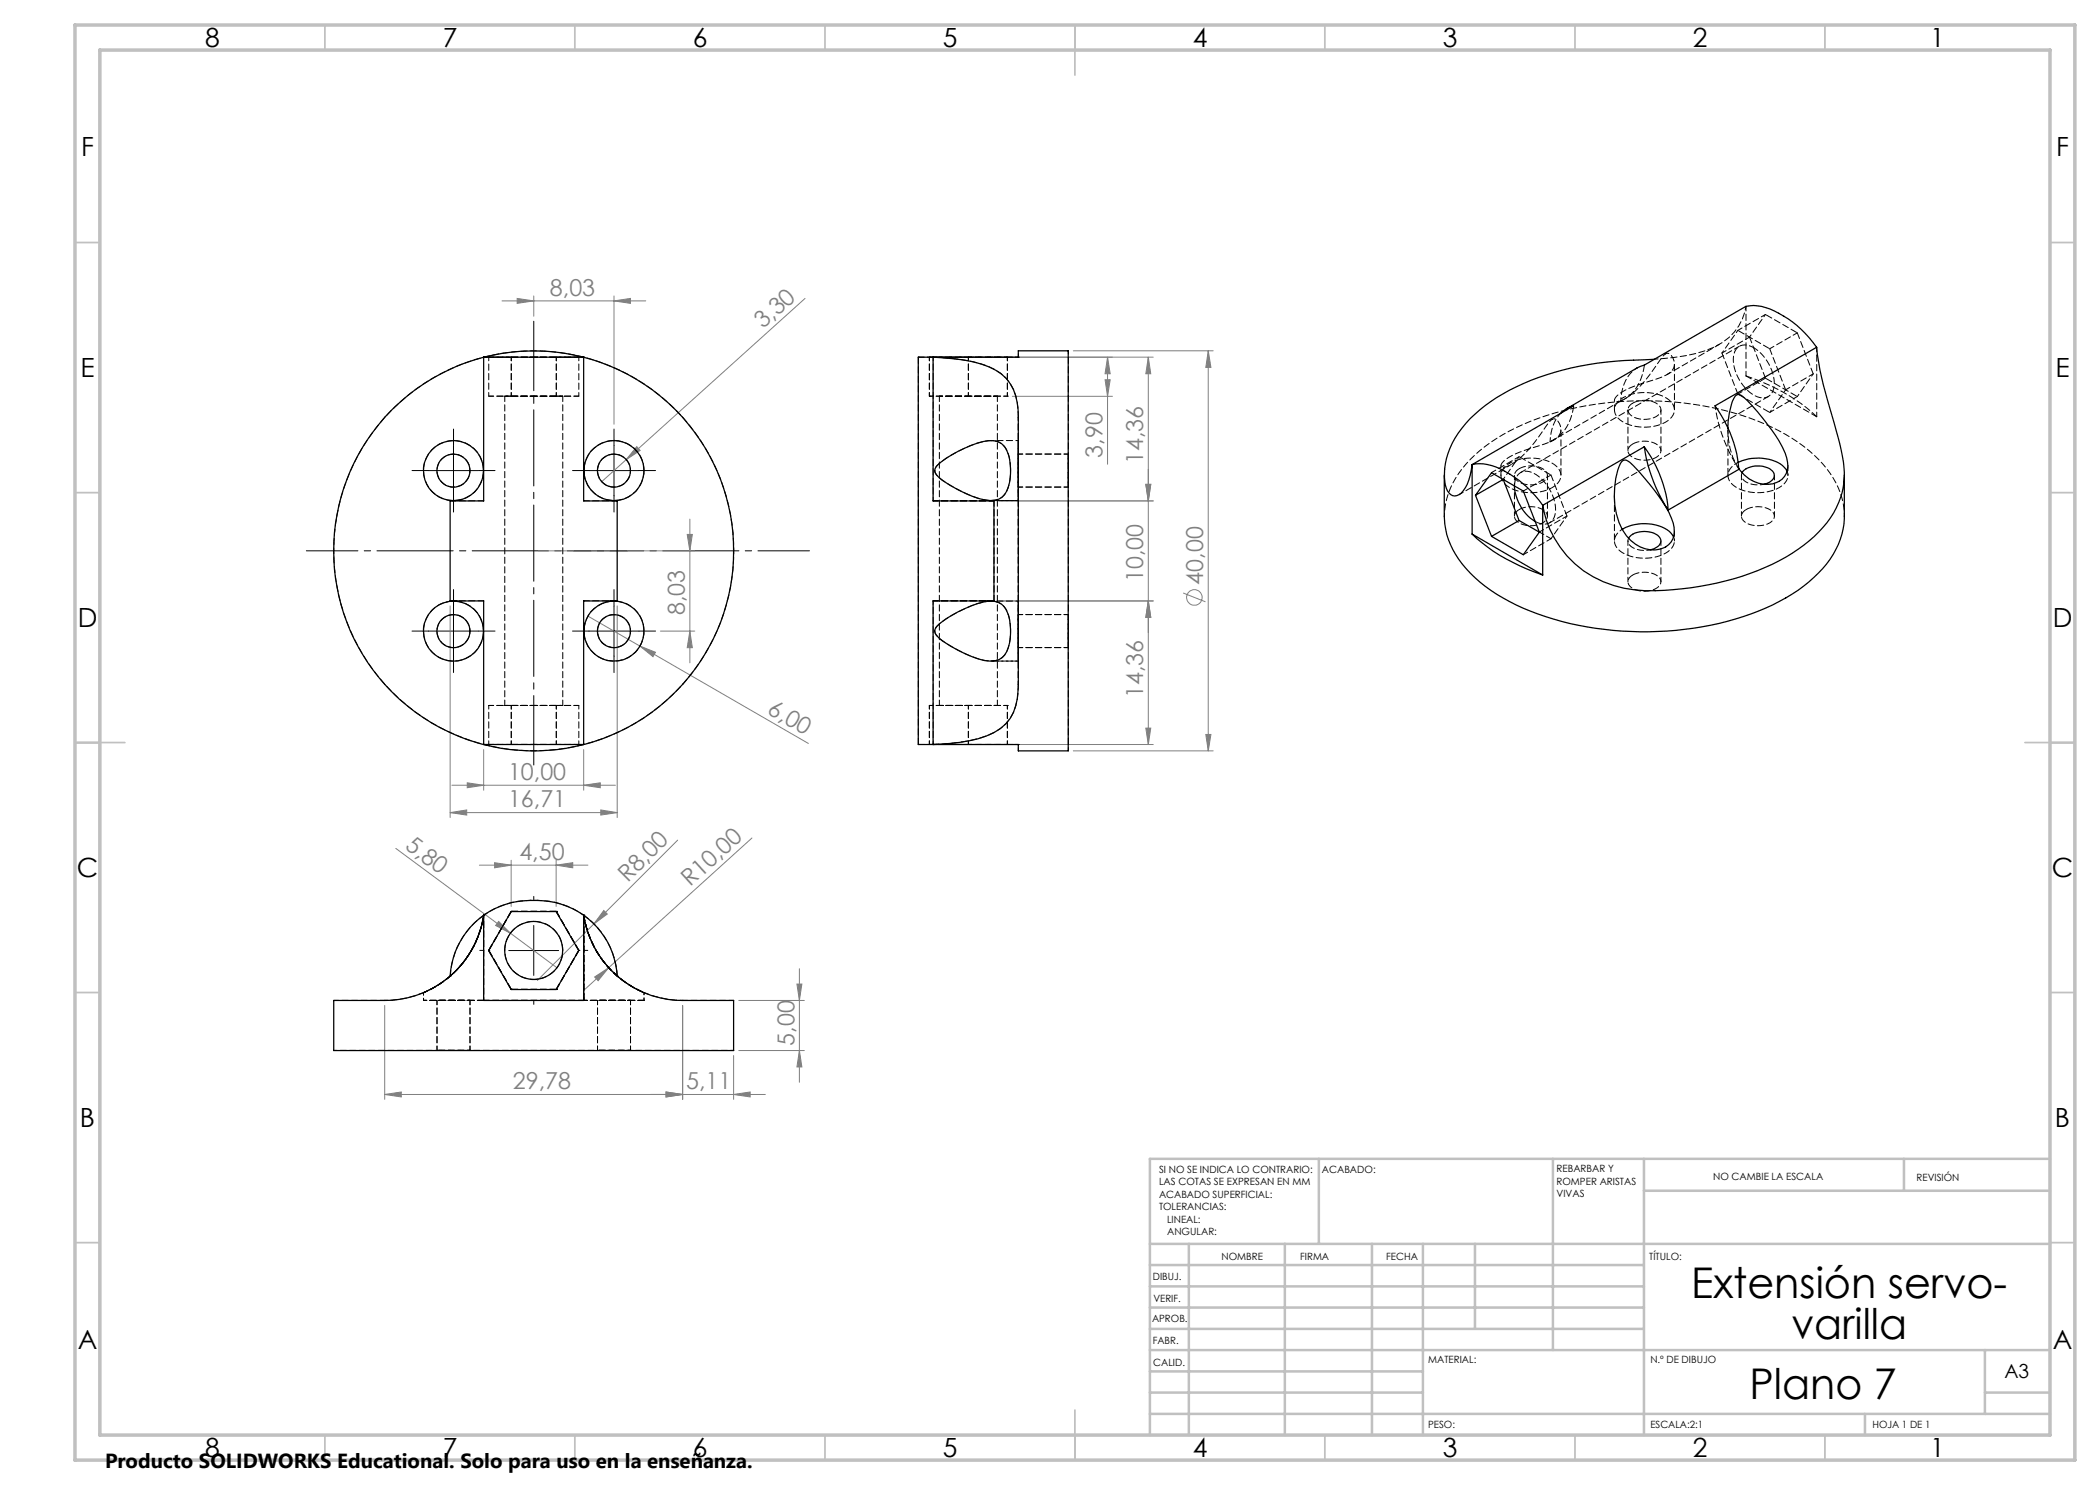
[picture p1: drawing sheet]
<svg xmlns="http://www.w3.org/2000/svg" width="420mm" height="297mm" viewBox="0 0 420 297" stroke-linecap="round" stroke-linejoin="round" font-family="sans-serif">
<g fill="none" stroke="#808080" stroke-width=".2">
<path d="M103.4 59.7l3.4 .5-3.4 .5zM106.8 59.2v4M122.8 59.2v25.6M161 59.7l-40.7 36.6M100.4 60.2h28.8M122.8 60.2l3.3-.5v1zM187.6 71.4h43M202.5 79.3h20M214.7 70.2h27.9M221 75.9h1l-.5 3.4zM221.5 71.4v21.4M221.5 71.4l.5 3.4h-1z"/>
<path d="M229.7 71.4v77.5M229.7 71.4l.5 3.4h-1zM241.7 70.2l.5 3.3h-1zM241.7 70.2v80M127.4 89.3l.6 .8-2.8 1.8zM229.2 96.9h1l-.5 3.3zM107.7 110.2h31.3M137.4 106.9h1.1l-.5 3.3zM138 103.8v28.8M230.6 100.2h-30.8M236.6 118.6l4.5 1.8M90 121.2v42.3"/>
<path d="M117.6 123.2l44.1 25.5M123.4 121.2v42.3M128 129.2l3.1 1.3-.5 .8zM132.1 126.2h6.9M138 126.2l.5 3.3h-1.1zM199.8 120.2h30.8M229.7 120.2l.5 3.3h-1zM90.4 157.1h32.7M93.5 156.6l3.2 .5-3.2 .4zM96.7 149.9v8.1M116.7 157.1l3.4-.5v.9zM116.7 149.9v8.1"/>
<path d="M187.6 148.9h43M214.7 150.2h27.9M229.2 145.6h1l-.5 3.3zM241.2 146.9h1l-.5 3.3zM79.2 169.7l22.9 17M90 162.5l3.3-.5v1zM90 162.5h33.4M95.9 173h21.7M98.9 172.5l3.3 .5-3.3 .6zM102.2 172v9.3M111.2 173l3.3-.5v1.1zM111.2 172v9.3"/>
<path d="M120.2 162l3.2 .5-3.2 .5zM135.5 168l-28 28.1M150.4 167.6l-28.7 26M99.7 184.3l2.4 2.4-3-1.6zM102.1 186.7l9.3 6.9M118.9 195.4l2.8-1.8-2.1 2.5zM120.8 182.1l.7 .7-2.7 2zM121.7 193.6l-4.7 4.2M159.4 196.8h1l-.5 3.3zM159.9 193.7v22.8M76.9 218.9l3.4-.5v1zM76.9 201.1v18.8"/>
<path d="M76.9 218.9h76.2M133.2 218.4l3.3 .5-3.3 .5zM136.5 201.1v18.8M146.7 218.9l3.3-.5v1zM146.7 211.1v8.8M147.7 210.1h13.2M147.7 200.1h13.2M159.9 210.1l.5 3.3h-1z"/>
<circle cx="238.9" cy="119.5" r="1.56"/>
</g>
<g fill="none" stroke="#000" stroke-width=".2" stroke-dasharray="15.2 1.3 1.3 1.3">
<path d="M85.7 94.1h-3.3M90.7 89.1v-3.3M90.7 99.1v3.3M95.7 94.1h3.3M117.8 94.1h-3.3M122.8 89.1v-3.3M122.8 99.1v3.3M127.8 94.1h3.3M85.7 126.2h-3.3M90.7 121.2v-3.3M90.7 131.2v3.3M95.7 126.2h3.3"/>
<path d="M117.8 126.2h-3.3M122.8 121.2v-3.3M122.8 131.2v3.3M127.8 126.2h3.3M96.8 190.1h-.8M106.8 180.1v-.8M116.8 190.1h.8M106.8 200.1v.8"/>
</g>
<path d="M85.7 94.1h10M90.7 89.1v10M117.8 94.1h10M122.8 89.1v10M85.7 126.2h10M90.7 121.2v10M117.8 126.2h10M122.8 121.2v10M101.7 190.1h10M106.8 185.1v10" fill="none" stroke="#000" stroke-width=".2"/>
<path d="M106.8 153v-88.8" fill="none" stroke="#000" stroke-width=".2" stroke-dasharray="15.2 1.3 1.3 1.3" stroke-dashoffset="1.3"/>
<path d="M114.8 110.2h10.7" fill="none" stroke="#000" stroke-width=".2" stroke-dasharray="15.2 1.3 1.3 1.3" stroke-dashoffset="11.8"/>
<path d="M161.9 110.2h-100.6" fill="none" stroke="#000" stroke-width=".2" stroke-dasharray="15.2 1.3 1.3 1.3" stroke-dashoffset="4.9"/>
<g fill="none" stroke="#c0c0c0" stroke-width=".35">
<path d="M65 5v5M115 5v5M165 5v5M215 5v10M265 5v5M315 5v5M365 5v5M15 48.5h5M410 48.5h5M15 98.5h5M410 98.5h5M15 148.5h10"/>
<path d="M405 148.5h10M15 198.5h5M410 198.5h5M15 248.5h5M410 248.5h5M65 287v5M115 287v5M165 287v5M215 282v10M265 287v5M315 287v5M365 287v5"/>
</g>
<g fill="none" stroke="#c0c0c0" stroke-width=".5">
<path d="M263.8 231.8v17M310.6 231.8v38.2M328.8 231.8v55.2M328.8 238.2h81.2M380.8 231.8v6.4M410 231.8h-180v55.2M230 248.8h180M230 257.3h98.8M230 253h98.8M237.8 248.8v38.2M257 248.8v38.2M274.4 248.8v38.2"/>
<path d="M284.6 248.8v38.2M295 248.8v17M230 265.8h98.8M230 261.5h98.8M230 278.5h54.6M230 274.3h54.6M230 270h180M397 278.5h13M397 270v12.8M230 282.8h180M373 282.8v4.2"/>
</g>
<path d="M15 5h400v287h-400zM20 10h390v277h-390z" fill="none" stroke="#c0c0c0" stroke-width=".7"/>
<g fill="#808080">
<path d="M99.7 184.3l2.4 2.4-3-1.6z"/>
<path d="M127.4 89.3l.6 .8-2.8 1.8z"/>
<path d="M118.9 195.4l2.8-1.8-2.1 2.5z"/>
<path d="M120.8 182.1l.7 .7-2.7 2z"/>
<path d="M128 129.2l3.1 1.3-.5 .8z"/>
<path d="M133.2 218.4l3.3 .5-3.3 .5zM76.9 218.9l3.4-.5v1zM111.2 173l3.3-.5v1.1zM98.9 172.5l3.3 .5-3.3 .6z"/>
<path d="M116.7 157.1l3.4-.5v.9zM93.5 156.6l3.2 .5-3.2 .4z"/>
<path d="M103.4 59.7l3.4 .5-3.4 .5zM122.8 60.2l3.3-.5v1z"/>
<path d="M90 162.5l3.3-.5v1zM120.2 162l3.2 .5-3.2 .5z"/>
<path d="M133.2 218.4l3.3 .5-3.3 .5zM146.7 218.9l3.3-.5v1z"/>
<path d="M159.9 210.1l.5 3.3h-1zM159.4 196.8h1l-.5 3.3z"/>
<path d="M138 126.2l.5 3.3h-1.1zM137.4 106.9h1.1l-.5 3.3zM221 75.9h1l-.5 3.4zM221.5 71.4l.5 3.4h-1z"/>
<path d="M229.7 120.2l.5 3.3h-1zM229.2 96.9h1l-.5 3.3z"/>
<path d="M241.7 70.2l.5 3.3h-1zM241.2 146.9h1l-.5 3.3zM229.7 120.2l.5 3.3h-1zM229.2 145.6h1l-.5 3.3z"/>
<path d="M229.7 71.4l.5 3.4h-1zM229.2 96.9h1l-.5 3.3z"/>
</g>
<g fill="none" stroke="#000" stroke-width=".25">
<path d="M96.7 71.4h20M96.7 71.4v28.8h-6.7v20h6.7v28.7M96.7 71.4a40 40 0 0 0-30 38.8 40 40 0 0 0 30 38.7M96.7 71.4a40.8 40.8 0 0 1 20 0M116.7 71.4v28.8h6.7v20h-6.7v28.7M116.7 71.4a40 40 0 0 1 30 38.8 40 40 0 0 1-30 38.7M186.6 71.4a33.1 33.1 0 0 1 11.2 2 9.1 9.1 0 0 1 5.8 8.6l.1 53.5a14 14 0 0 1-1.7 8.2 12 12 0 0 1-8.2 4.5l-3.8 .5-3.4 .2M186.6 71.4h17.1v-1.2h9.9v80h-9.9v-1.3h-17.1M186.6 71.4h-2.9v77.5h2.9M186.6 71.4v28.8h12.2v20h-12.2v28.7M330.9 71.9a74.3 74.3 0 0 0-20 2.6 37.5 37.5 0 0 0-17.8 10.2 14.8 14.8 0 0 0-4 12.3 2.39 2.39 0 0 0 1.8 2.2 3.2 3.2 0 0 0 2.5-2.3l.6-1.8 .4-2.2M363.3 69.5a77.7 77.7 0 0 0 3.5 15.1 40.3 40.3 0 0 1 2.1 10.8 17.1 17.1 0 0 1-6.1 11.9 42.9 42.9 0 0 1-21 9.6 55.9 55.9 0 0 1-14.9 1.1 20.5 20.5 0 0 1-18.4-16.9"/>
<path d="M363.3 69.5a20.3 20.3 0 0 0-11-8.2 6.9 6.9 0 0 0-3.1 0l-20.3 11.7-1.5 .6-14.1 8.2M363.3 69.5l-20.3 11.7a25.1 25.1 0 0 1 4.8 12.7l-14.2 8.1M187.4 93.1a22.4 22.4 0 0 1 10.1-4.9 3.5 3.5 0 0 1 4.3 2.9 10.8 10.8 0 0 1-.9 7.8 3.5 3.5 0 0 1-4 1.1 24.1 24.1 0 0 1-9-4.4 1.52 1.52 0 0 1-.7-2.2zM288.9 95v8.3a16.8 16.8 0 0 0 6.1 12.2 40.7 40.7 0 0 0 17.3 8.8 64.6 64.6 0 0 0 42.2-3.3 28.5 28.5 0 0 0 12.1-10.1 14.7 14.7 0 0 0 2.3-7.6v-8.3M294.4 92.9a9.9 9.9 0 0 1 7.6 2 21.9 21.9 0 0 1 6.5 6.2M294.4 92.9v13.9M295.1 99.1l3.2-4.6 6.4 3.7 3.2 8.2M295.1 99.1l3.2 8.2M300.6 95.9h.1M300.6 95.9l3.2 8.2M300.6 95.9l-5.5 3.2M302.9 97.2a9.2 9.2 0 0 0 4.1 7.1"/>
<path d="M312.1 82.7l.2-.2a5 5 0 0 1 2.4-1.3l-20.3 11.7M324.4 92.3a1.05 1.05 0 0 1 1.6 .2 39.5 39.5 0 0 1 8.3 11.2 4.6 4.6 0 0 1-.6 5.2 5.4 5.4 0 0 1-6.6 0 10.4 10.4 0 0 1-4.1-7.8 14.4 14.4 0 0 1 1.4-8.8zM328.9 89.4a31.8 31.8 0 0 0 4.7 12.6M328.9 89.4a25.1 25.1 0 0 1 4.7 12.6M328.9 89.4l-20.4 11.7M345.6 85.7a11.6 11.6 0 0 1 1.5-6.5 .99 .99 0 0 1 1.6 .2 40.7 40.7 0 0 1 8.3 11.3 4.5 4.5 0 0 1-.6 5.1 5.7 5.7 0 0 1-7.5-.8l-1.2-1.3M347.6 92.5a9 9 0 0 1 8.9 .6l.9 1.2M348.4 94.5a4.4 4.4 0 0 1 6.3 0 1.55 1.55 0 0 1-1.2 2.1l-.7 .3M294.4 106.8a36.5 36.5 0 0 0 14.1 8.2M294.4 106.8l14.1 8.2M303.8 104.1l4.1 2.3M303.8 104.1l-5.5 3.2"/>
<path d="M307.9 106.4l-3.2 4.5-6.4-3.6M308.5 101.1v13.9M324.4 105.9a9.1 9.1 0 0 1 9.4 .3l.9 1.2M325.7 107.7a4.3 4.3 0 0 1 5.1-1.1 1.55 1.55 0 0 1 1 2.5l-1 .6-.7 .3M187.4 125.2a22.4 22.4 0 0 1 10.1-4.9 3.5 3.5 0 0 1 4.3 2.9 10.8 10.8 0 0 1-.9 7.8 3.2 3.2 0 0 1-2.9 1.2 20.7 20.7 0 0 1-9.5-4 2.45 2.45 0 0 1-1.5-2.3zM96.7 148.9h20M96.7 148.9a39.7 39.7 0 0 0 20 0M96.7 183.1a20 20 0 0 1-20.9 17h-9.1v10h80v-10h-7.9a20.4 20.4 0 0 1-21.3-13.7l-.8-3.3M96.7 183.1v17h20v-17M96.7 183.1a18.3 18.3 0 0 1 20 0M96.7 183.1a16.1 16.1 0 0 0-6.7 12.1M102.2 182.3h9l4.5 7.8-4.5 7.8h-9l-4.5-7.8z"/>
<path d="M116.7 183.1a15.9 15.9 0 0 1 6.7 12.1"/>
<circle cx="90.7" cy="94.1" r="3.3"/>
<circle cx="90.7" cy="94.1" r="6"/>
<circle cx="122.8" cy="94.1" r="3.3"/>
<circle cx="122.8" cy="94.1" r="6"/>
<circle cx="90.7" cy="126.2" r="3.3"/>
<circle cx="90.7" cy="126.2" r="6"/>
<circle cx="122.8" cy="126.2" r="3.3"/>
<circle cx="122.8" cy="126.2" r="6"/>
<circle cx="106.7" cy="190.1" r="5.8"/>
</g>
<g fill="none" stroke="#000" stroke-width=".2" stroke-dasharray="1.3 .6">
<path d="M96.8 71.4h.1M116.8 71.4h.1M183.7 71.4h.1M183.7 71.4v77.5M185.9 79.2h.1M185.9 71.4h.1M201.5 79.2h.1M201.5 71.4h.1M203.7 71.4h.1M324.9 79.8h.1M347.6 78.8l-3.2-8.2M349.2 75.2a37.8 37.8 0 0 1 14.1 8.1"/>
<path d="M353.1 75.6l-3.2-8.2M353.9 69.8l3.2 8.2M359.5 66.6l3.1 8.2M198.2 88.1h.1M310.7 88h.1M313.4 103.2l-3.2-8.2M198.2 120.2h.1M96.8 148.9h.1M116.8 148.9h.1M183.7 148.9h.1M185.9 141.1h.1M185.9 148.9h.1"/>
<path d="M201.5 141.1h.1M201.5 148.9h.1M203.7 148.9h.1M90 195.2h.1M96.8 183h.1M97.7 190.1h.1M102.3 197.9h.1M102.3 182.3h.1M106 180.1h.1M107.5 180.1h.1M111.3 197.9h.1M111.3 182.3h.1"/>
<path d="M115.8 190.1h.1M116.8 183h.1M123.5 195.2h.1M77 200.1h.1M136.5 200.1h.1"/>
</g>
<g fill="none" stroke="#000" stroke-width=".2" stroke-dasharray="1.3 .6" stroke-dashoffset=".1">
<path d="M186.6 71.4h-2.9M347.9 69.3l-43.8 25.2M203.7 83.5a10.9 10.9 0 0 0-2.5-7.9 15.4 15.4 0 0 0-9.2-3.7l-5.4-.5M203.7 94.1v-6v12v-6M324.1 80.2l-14.1 8.2M363.3 83.3l-14.1-8.1M96.8 100.2h-6.8M123.5 100.2h-6.7M309.9 104.6l43.8-25.3M90 120.2h6.8M116.8 120.2h6.7M203.7 126.2v-6v12v-6"/>
<path d="M183.7 148.9h2.9M186.6 148.9a33.6 33.6 0 0 0 11.2-1.9 9 9 0 0 0 5.8-8.6l.1-1.5M90 195.2a16 16 0 0 1 6.8-12.2M116.8 183a16 16 0 0 1 6.7 12.2M96.7 200.1h-12h12M128.8 200.1h-12h12"/>
</g>
<g fill="none" stroke="#000" stroke-width=".2" stroke-dasharray="1.3 .6" stroke-dashoffset=".3">
<path d="M97.7 79.2h4.6M97.7 71.4h4.6M102.3 79.2h-4.6M102.3 71.4h-4.6M111.3 79.2h4.5M111.3 71.4h4.5M115.8 79.2h-4.5M115.8 71.4h-4.5M333.4 74.9l10.4-6M344.4 70.6l5.5-3.2M347.6 66.1l5.5-3.2M347.6 78.8l5.5-3.2"/>
<path d="M349.2 75.2v-13.9M350.8 69.5a2.42 2.42 0 0 0-4 1.3 8.3 8.3 0 0 0 5.2 8.7 2.31 2.31 0 0 0 2.8-2.4 8.9 8.9 0 0 0-4-7.6M353.9 69.8l5.6-3.2M357.1 78l5.5-3.2M202.1 93.5a7.7 7.7 0 0 1-1.6 5.9 5.3 5.3 0 0 1-5.1 .2 23.6 23.6 0 0 1-8.1-4.6 1.39 1.39 0 0 1 .4-2.2 20.4 20.4 0 0 1 10.5-4.7 3.3 3.3 0 0 1 3.5 2.7l.4 2.7M291.8 98.9l10.5-6M303.8 91.3l-5.5 3.2M310.2 95l-5.5 3.2M353.9 82.5l5.6-3.2M363.3 83.3v-13.9M186.6 100.2h12.2M198.8 100.2h-12.2"/>
<path d="M310.2 107.7l-5.5 3.2M313.4 103.2l-5.5 3.2M186.6 120.2h12.2M198.8 120.2h-12.2M202.1 125.6a7.7 7.7 0 0 1-1.6 5.9 5.3 5.3 0 0 1-5.1 .2 23.6 23.6 0 0 1-8.1-4.6 1.39 1.39 0 0 1 .4-2.2 20.4 20.4 0 0 1 10.5-4.7 3.3 3.3 0 0 1 3.5 2.7l.4 2.7M97.7 141.1h4.6M97.7 148.9h4.6M102.3 148.9h-4.6M102.3 141.1h-4.6M111.3 141.1h4.5M111.3 148.9h4.5M115.8 141.1h-4.5"/>
<path d="M115.8 148.9h-4.5M66.8 200.1h10.2M136.5 200.1h10.3"/>
</g>
<g fill="none" stroke="#000" stroke-width=".2" stroke-dasharray="1.3 .6" stroke-dashoffset=".5">
<path d="M97.7 79.2v-7.8M102.3 79.2v-7.8M106.8 79.2h5.8h-11.6h5.8M111.3 79.2v-7.8M115.8 79.2v-7.8M185.9 71.4h7.8M185.9 79.2h7.8M185.9 79.2v-7.8M193.7 79.2h7.8M193.7 79.2v-7.8M193.7 71.4h7.8M193.7 79.2h-7.8"/>
<path d="M193.7 71.4h-7.8M199.5 79.2h-11.6h11.6M201.5 79.2v-7.8M201.5 79.2h-7.8M201.5 71.4h-7.8M347.8 93.8a31.5 31.5 0 0 1-4.8-12.6M352.8 96.8a4.4 4.4 0 0 1-4.4-1.1 1.15 1.15 0 0 1 0-1.2M330.1 110a4.4 4.4 0 0 1-4.4-1.2 1.15 1.15 0 0 1 0-1.2M97.7 141.1v7.8M102.3 141.1v7.8M106.8 141.1h5.8h-11.6h5.8M111.3 141.1v7.8"/>
<path d="M115.8 141.1v7.8M185.9 141.1v7.8M185.9 141.1h7.8M185.9 148.9h7.8M187.9 141.1h11.6h-11.6M193.7 148.9h-7.8M193.7 141.1h-7.8M193.7 141.1v7.8M193.7 141.1h7.8M193.7 148.9h7.8M201.5 141.1h-7.8M201.5 148.9h-7.8"/>
<path d="M201.5 141.1v7.8M84.7 198.5a20 20 0 0 0 12-15.1 20 20 0 0 1-12 15.1M96.8 183a16 16 0 0 1 9.2-2.9M106.8 195.9a5.8 5.8 0 0 0 5.1-8.5 5.8 5.8 0 0 0-9.9-.6 5.8 5.8 0 0 0 4.1 9l.7 .1M107.5 180.1a16 16 0 0 1 9.3 2.9M116.8 183.4a20 20 0 0 0 12 15.1 20 20 0 0 1-12-15.1"/>
</g>
<g fill="none" stroke="#000" stroke-width=".2" stroke-dasharray="1.3 .6" stroke-dashoffset="-.1">
<path d="M102.3 79.2h9M102.3 71.4h9M111.3 79.2h-9M111.3 71.4h-9M328.9 73a8.7 8.7 0 0 1-4.8 7.2M96.7 94.1a6 6 0 0 0-8.8-5.3 6 6 0 0 0-.6 10.3 6 6 0 0 0 9.4-4.3v-.7M128.8 94.1a6 6 0 0 0-8.8-5.3 6 6 0 0 0-.6 10.3 6 6 0 0 0 9.4-4.3v-.7M303.9 93.7a4.8 4.8 0 0 1 5.2 .5 1.37 1.37 0 0 1-.6 2.2 4.8 4.8 0 0 1-5.3-.5 1.37 1.37 0 0 1 .7-2.2M310 88.4a8.4 8.4 0 0 0 4.7-7.2M312.2 95.1v-9.2M322.9 99v9.2M326.6 80.6a4.8 4.8 0 0 1 5.2 .5 1.37 1.37 0 0 1-.6 2.2 4.8 4.8 0 0 1-5.3-.5 1.37 1.37 0 0 1 .7-2.2"/>
<path d="M326.6 88.8a1.42 1.42 0 0 0-1 1.3 1.42 1.42 0 0 0 1 1.4 4.8 4.8 0 0 0 5.2-.5 1.37 1.37 0 0 0-.6-2.2 5.2 5.2 0 0 0-4.6 0M334.9 82v-9.2M345.6 85.9v9.2M303.9 101.9a1.42 1.42 0 0 0-1 1.3 1.42 1.42 0 0 0 1 1.4 4.8 4.8 0 0 0 5.2-.5 1.37 1.37 0 0 0-.6-2.2 5.2 5.2 0 0 0-4.6 0M326.6 115a1.42 1.42 0 0 0-1 1.3 1.42 1.42 0 0 0 1 1.4 4.8 4.8 0 0 0 5.2-.5 1.37 1.37 0 0 0-.6-2.2 5.2 5.2 0 0 0-4.6 0M349.3 101.9a1.42 1.42 0 0 0-1 1.3 1.42 1.42 0 0 0 1 1.4 4.8 4.8 0 0 0 5.2-.5 1.37 1.37 0 0 0-.6-2.2 5.2 5.2 0 0 0-4.6 0M96.7 126.2a6 6 0 0 0-8.8-5.3 6 6 0 0 0-.6 10.3 6 6 0 0 0 9.4-4.3v-.7M128.8 126.2a6 6 0 0 0-8.8-5.3 6 6 0 0 0-.6 10.3 6 6 0 0 0 9.4-4.3v-.7M102.3 141.1h9M102.3 148.9h9M111.3 141.1h-9M111.3 148.9h-9"/>
<path d="M97.7 190.1l4.6 7.8M97.7 190.1l4.6-7.8M102.3 182.3l-4.6 7.8M102.3 197.9h9M102.3 197.9l-4.6-7.8M102.3 182.3h9M111.3 182.3h-9M111.3 197.9l4.5-7.8M111.3 197.9h-9M111.3 182.3l4.5 7.8M115.8 190.1l-4.5-7.8M115.8 190.1l-4.5 7.8"/>
<path d="M116.8 183.4v16.7M96.7 200.1v-16.7"/>
</g>
<g fill="none" stroke="#000" stroke-width=".2" stroke-dasharray="1.3 .6" stroke-dashoffset=".2">
<path d="M101 79.2v61.9M116.8 71.4h-20M187.9 79.2v61.9M345.6 85.6a13.3 13.3 0 0 0 2.2 8.1M198.8 100.2v20M307.9 106.4l2.3 1.3M96.8 148.9h20M112.6 141.1v-61.9M199.5 141.1v-61.9M90 195.2a20 20 0 0 0 6.8-12.2M96.8 183a20 20 0 0 1-6.8 12.2M116.8 183a20 20 0 0 0 6.7 12.2"/>
<path d="M123.5 195.2a20 20 0 0 1-6.7-12.2M96.8 200.1h20M116.8 200.1h-20"/>
</g>
<path d="M324.6 79.5a2.51 2.51 0 0 0-1 4.1 8.7 8.7 0 0 0 10.4 .2 2.42 2.42 0 0 0-.6-4.1 9.3 9.3 0 0 0-8.8-.2M94 94.1a3.3 3.3 0 0 0-4.8-2.9 3.3 3.3 0 0 0-.4 5.6 3.3 3.3 0 0 0 5.2-2.2v-.5M126.1 94.1a3.3 3.3 0 0 0-4.8-2.9 3.3 3.3 0 0 0-.4 5.6 3.3 3.3 0 0 0 5.2-2.2v-.5M203.7 88.1h-5.5M301.9 92.6a2.51 2.51 0 0 0-1 4.1 8.7 8.7 0 0 0 10.4 .2 2.42 2.42 0 0 0-.6-4.1 9.3 9.3 0 0 0-8.8-.2M198.2 100.1h5.5M94 126.2a3.3 3.3 0 0 0-4.8-2.9 3.3 3.3 0 0 0-.4 5.6 3.3 3.3 0 0 0 5.2-2.2v-.5M126.1 126.2a3.3 3.3 0 0 0-4.8-2.9 3.3 3.3 0 0 0-.4 5.6 3.3 3.3 0 0 0 5.2-2.2v-.5M198.2 132.2h5.5M203.7 120.2h-5.5M84.7 198.5v1.6M128.8 200.1v-1.6" fill="none" stroke="#000" stroke-width=".2" stroke-dasharray="1.3 .6" stroke-dashoffset=".8"/>
<g fill="none" stroke="#000" stroke-width=".2" stroke-dasharray="1.3 .6" stroke-dashoffset=".7">
<path d="M203.7 71.4h-17.1M344.4 70.6l3.2-4.5M349.9 67.4l3.2-4.5M357.1 78l-3.2 4.5M362.6 74.8l-3.1 4.5M203.7 94.1v3.3v-6.6v3.3M213.7 94.1v-3.3v6.6v-3.3M303.8 91.3l-3.2 4.6M66.8 110.2a40 40 0 0 1 58.9-35.3 40 40 0 0 1 3.1 68.6 40 40 0 0 1-61.9-29.8l-.1-3.5M288.9 103.2a16.6 16.6 0 0 1 6.1-12.2 43 43 0 0 1 20.7-9.6 64.9 64.9 0 0 1 37.4 3.5 29.5 29.5 0 0 1 13.5 10.7 14.6 14.6 0 0 1 2.3 7.6M310.2 107.7l3.2-4.5M324.4 105.9a2.52 2.52 0 0 0-1.5 2.3 2.52 2.52 0 0 0 1.5 2.3 8.9 8.9 0 0 0 9.6-.5l.3-.4a2.16 2.16 0 0 0 .4-2.2"/>
<path d="M203.7 126.2v3.3v-6.6v3.3M213.7 126.2v-3.3v6.6v-3.3M203.7 148.9h-17.1M107.5 180.1h-1.5M116.8 183a20 20 0 0 0 19.7 17.1M77 200.1a20 20 0 0 0 19.8-17.1M94 200.1h-6.6h6.6M94 210.1h-6.6h6.6M96.8 200.1v-17.1M116.8 200.1v-17.1M126.1 200.1h-6.6h6.6M126.1 210.1h-6.6h6.6"/>
</g>
<g fill="none" stroke="#000" stroke-width=".2" stroke-dasharray="1.3 .6" stroke-dashoffset=".6">
<path d="M203.7 71.4v-1.2M330.9 71.8a33.7 33.7 0 0 0 11.9-2.4 10.7 10.7 0 0 0 6.4-8.1M333.1 70.8a.83 .83 0 0 1 1.2 .3 2.39 2.39 0 0 1-1 3.9l-1.7 .7a30.1 30.1 0 0 0-7.8 3.1 1.36 1.36 0 0 0-.8 1.5 1.89 1.89 0 0 0 1.8-.4 20.7 20.7 0 0 0 6.3-6.5l1.3-1.9 .7-.7M203.7 83.5v53.4M310.4 83.9a.83 .83 0 0 1 1.2 .3 2.39 2.39 0 0 1-1 3.9l-1.7 .7a30.1 30.1 0 0 0-7.8 3.1 1.36 1.36 0 0 0-.8 1.5 1.89 1.89 0 0 0 1.8-.4 20.7 20.7 0 0 0 6.3-6.5l1.3-1.9 .7-.7M324.1 80.2a7.6 7.6 0 0 1 3.3-6.6M186.6 100.2v-28.8M213.7 110.2v-40M203.7 136.9v-53.4M186.6 148.9v-28.7M203.7 150.2v-1.3M213.7 150.2v-40"/>
<path d="M66.8 210.1h80"/>
</g>
<g fill="none" stroke="#000" stroke-width=".2" stroke-dasharray="1.3 .6" stroke-dashoffset=".4">
<path d="M203.7 97.4h10M213.7 90.8h-10M302.9 95.1v8.1M312.1 82.7a8.6 8.6 0 0 0-2.1 5.7M325.6 82v8.1M332.2 90.1v-8.1M347.7 92.5a2.68 2.68 0 0 0-1.7 3.9 7.7 7.7 0 0 0 7.5 2 4.6 4.6 0 0 0 4.1-3l-.2-1.1M348.3 95.1v8.1M309.5 103.2v-8.1M325.6 108.2v8.1M332.2 116.3v-8.1M354.9 103.2v-8.1"/>
<path d="M203.7 129.5h10M213.7 122.9h-10M87.4 200.1v10M94 210.1v-10M119.5 200.1v10M126.1 210.1v-10"/>
</g>
<path d="M347.6 66.1l6.3 3.7M353.1 62.9l6.4 3.7M359.5 79.3l-6.4-3.7M302.9 97.2a2.43 2.43 0 0 1 2.9-2.9 8.3 8.3 0 0 1 5.2 8.8 2.29 2.29 0 0 1-3.5 1.4l-.4-.2M310.2 95l-6.4-3.7M353.9 82.5l-6.3-3.7M198.2 100.1h5.5M198.2 132.2h5.5" fill="none" stroke="#000" stroke-width=".2" stroke-dasharray="1.3 .6" stroke-dashoffset="-.2"/>
<path d="M300.2 93.1v2M322.9 80v2M357.6 95.1v-2M334.9 108.2v-2" fill="none" stroke="#000" stroke-width=".2" stroke-dasharray="1.3 .6" stroke-dashoffset="1"/>
<g font-size="8.5">
<text x="338.2" y="259.7">Extensión servo-</text>
<text x="358.3" y="267.8">varilla</text>
<text x="349.9" y="279.7">Plano 7</text>
</g>
<g font-size="5.3">
<text x="41" y="9.5">8</text>
<text x="88.5" y="9.5">7</text>
<text x="138.5" y="9.5">6</text>
<text x="188.5" y="9.5">5</text>
<text x="238.5" y="9.5">4</text>
<text x="288.5" y="9.5">3</text>
<text x="338.5" y="9.5">2</text>
<text x="386" y="9.5">1</text>
<text x="16.2" y="31.2">F</text>
<text x="411.2" y="31.2">F</text>
<text x="16.1" y="75.5">E</text>
<text x="411.1" y="75.5">E</text>
<text x="15.5" y="125.5">D</text>
<text x="410.5" y="125.5">D</text>
<text x="15.4" y="175.5">C</text>
<text x="410.4" y="175.5">C</text>
<text x="16" y="225.5">B</text>
<text x="411" y="225.5">B</text>
<text x="15.5" y="269.7">A</text>
<text x="410.5" y="269.7">A</text>
<text x="41" y="291.5">8</text>
<text x="88.5" y="291.5">7</text>
<text x="138.5" y="291.5">6</text>
<text x="188.5" y="291.5">5</text>
<text x="238.5" y="291.5">4</text>
<text x="288.5" y="291.5">3</text>
<text x="338.5" y="291.5">2</text>
<text x="386" y="291.5">1</text>
</g>
<g font-size="4.7" fill="#808080">
<text x="110" y="59.1">8,03</text>
<text x="152.7" y="65.9" transform="rotate(-42 152.7 65.9)">3,30</text>
<text x="220.5" y="91.5" transform="rotate(-90 220.5 91.5)">3,90</text>
<text x="228.7" y="92.8" transform="rotate(-90 228.7 92.8)">14,36</text>
<text x="228.7" y="116.4" transform="rotate(-90 228.7 116.4)">10,00</text>
<text x="240.6" y="116.9" transform="rotate(-90 240.6 116.9)">40,00</text>
<text x="137" y="123" transform="rotate(-90 137 123)">8,03</text>
<text x="153.3" y="142.6" transform="rotate(30 153.3 142.6)">6,00</text>
<text x="228.7" y="139.6" transform="rotate(-90 228.7 139.6)">14,36</text>
<text x="101.6" y="156">10,00</text>
<text x="101.6" y="161.5">16,71</text>
<text x="80.8" y="169.6" transform="rotate(37 80.8 169.6)">5,80</text>
<text x="103.9" y="172">4,50</text>
<text x="125.5" y="176.6" transform="rotate(-45 125.5 176.6)">R8,00</text>
<text x="138" y="177.5" transform="rotate(-42 138 177.5)">R10,00</text>
<text x="158.9" y="209.2" transform="rotate(-90 158.9 209.2)">5,00</text>
<text x="102.6" y="217.9">29,78</text>
<text x="137.2" y="217.9">5,11</text>
</g>
<text font-size="4.1" x="21" y="293.7">Producto SOLIDWORKS Educational. Solo para uso en la enseñanza.</text>
<text font-size="3.9" x="400.9" y="275.5">A3</text>
<g font-size="2">
<text x="231.8" y="234.6">SI NO SE INDICA LO CONTRARIO:</text>
<text x="231.8" y="237.1">LAS COTAS SE EXPRESAN EN MM</text>
<text x="231.8" y="239.6">ACABADO SUPERFICIAL:</text>
<text x="264.4" y="234.6">ACABADO:</text>
<text x="311.3" y="234.5">REBARBAR Y</text>
<text x="311.3" y="237">ROMPER ARISTAS</text>
<text x="311.3" y="239.5">VIVAS</text>
<text x="342.6" y="236">NO CAMBIE LA ESCALA</text>
<text x="383.3" y="236.2">REVISIÓN</text>
<text x="231.8" y="242.1">TOLERANCIAS:</text>
<text x="233.4" y="244.6">LINEAL:</text>
<text x="233.4" y="247.1">ANGULAR:</text>
<text x="244.3" y="252">NOMBRE</text>
<text x="260" y="251.9">FIRMA</text>
<text x="277.2" y="251.9">FECHA</text>
<text x="329.9" y="251.9">TÍTULO:</text>
<text x="230.6" y="256.1">DIBUJ.</text>
<text x="230.7" y="260.3">VERIF.</text>
<text x="230.4" y="264.4">APROB.</text>
<text x="230.5" y="268.8">FABR.</text>
<text x="230.7" y="273.1">CALID.</text>
<text x="285.6" y="272.5">MATERIAL:</text>
<text x="330.1" y="272.5">N.º DE DIBUJO</text>
<text x="285.6" y="285.5">PESO:</text>
<text x="330.1" y="285.6">ESCALA:2:1</text>
<text x="374.5" y="285.6">HOJA 1 DE 1</text>
</g>
</svg>
